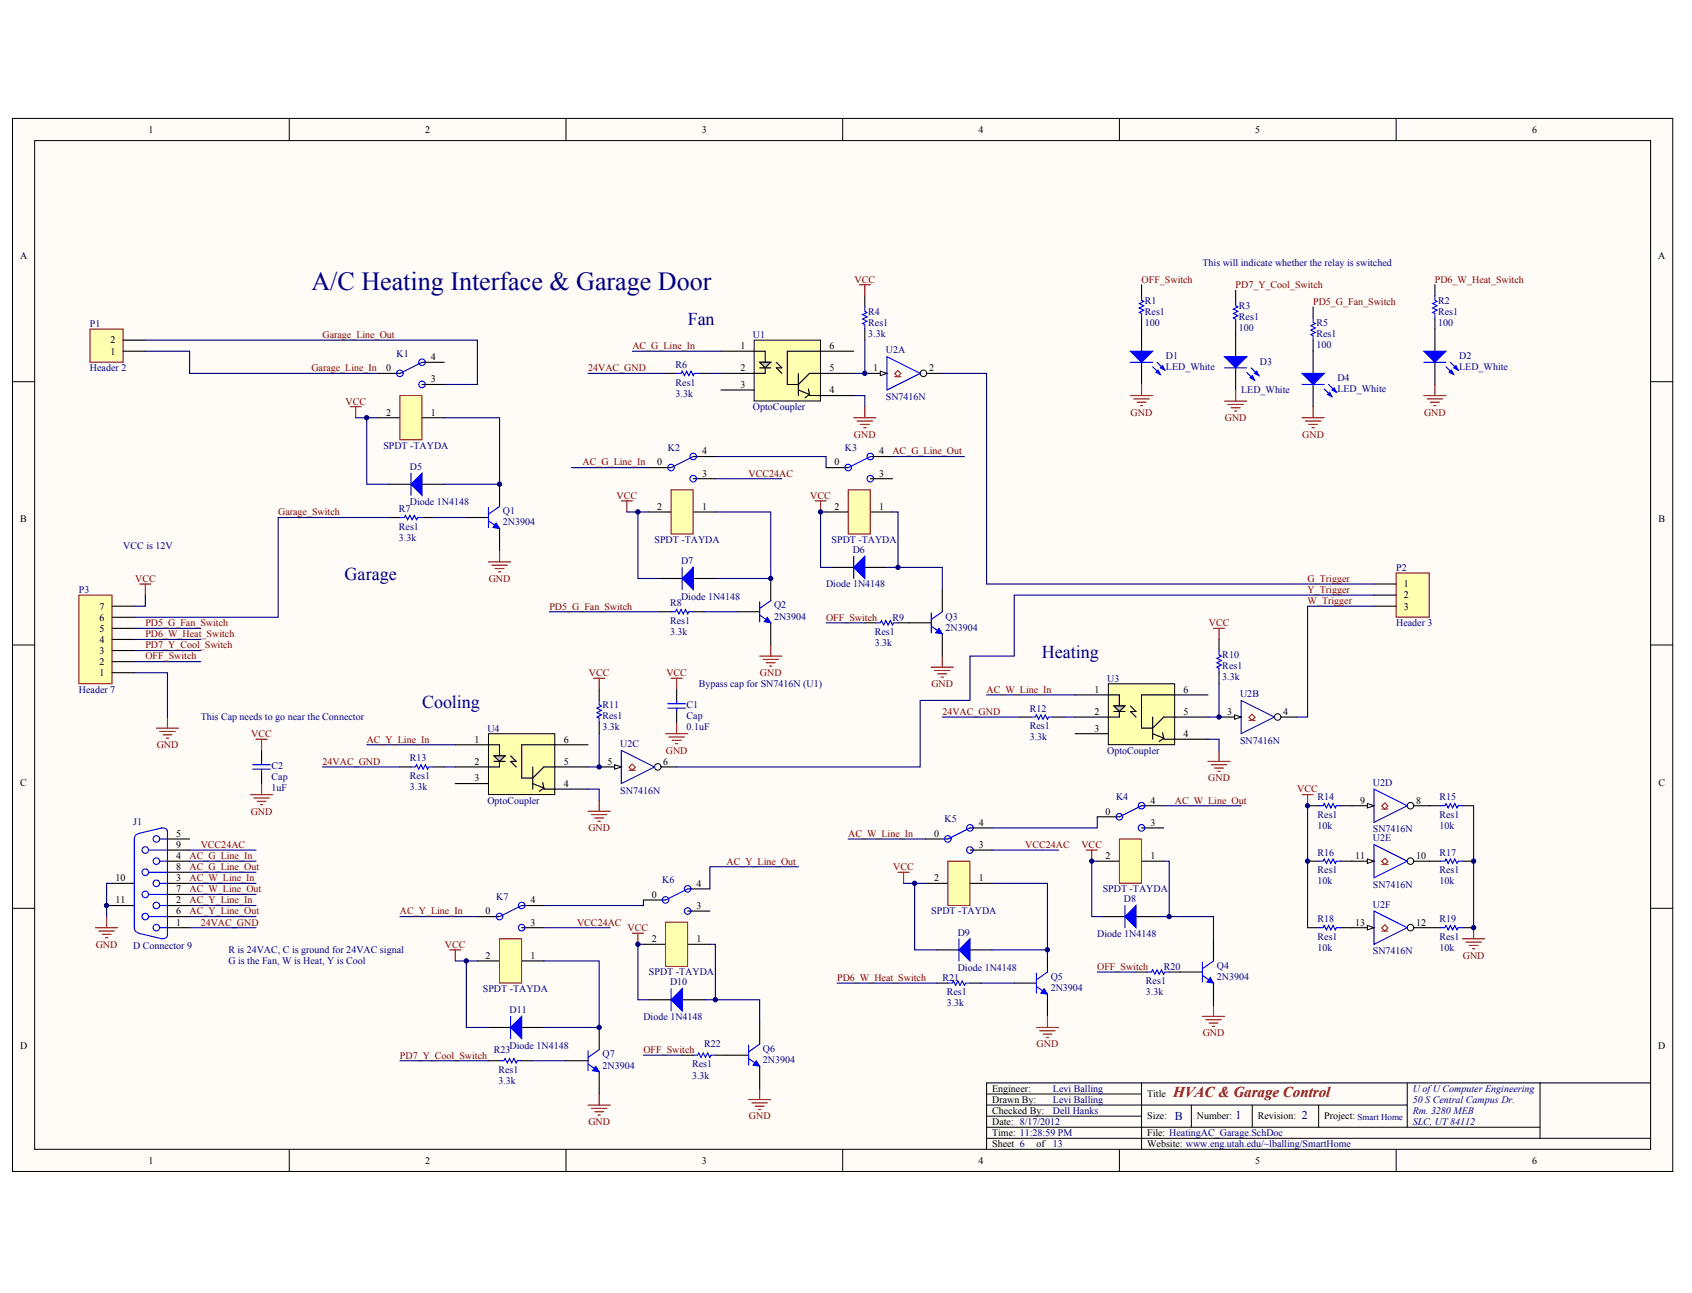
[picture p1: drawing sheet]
<svg xmlns="http://www.w3.org/2000/svg" width="271mm" height="207mm" viewBox="0 0 271 207" stroke-linecap="round" stroke-linejoin="round" font-family="sans-serif">
<g fill="#fffcf8" stroke="#000" stroke-width=".16">
<path d="M2 19h265.9v168.6h-265.9z"/>
<path d="M5.5 22.5h258.8v161.6h-258.8z"/>
</g>
<g fill="none" stroke="#000" stroke-width=".16">
<path d="M46.3 19v3.5M90.6 19v3.5M134.9 19v3.5M179.2 19v3.5M223.6 19v3.5M2 61.1h3.5M264.3 61.1h3.6M2 103.3h3.5M264.3 103.3h3.6M2 145.5h3.5M264.3 145.5h3.6M158 177h67.3"/>
<path d="M158 175.2h24.8M158 178.8h24.8M182.8 173.4h-24.8v10.7M190.8 177v3.5M200.5 177v3.5M211.2 177v3.5M225.3 173.4v7.1M246.6 173.4h-63.8v10.7M264.3 173.4h-17.7v8.9M46.3 184.1v3.5M90.6 184.1v3.5M134.9 184.1v3.5"/>
<path d="M158 182.3h106.3M158 180.5h88.6M179.2 184.1v3.5M223.6 184.1v3.5"/>
</g>
<path d="M223.6 91.8h5.3v7h-5.3z" fill="#ffffb0" stroke="#800000" stroke-width=".16"/>
<g fill="none" stroke="#000" stroke-width=".18">
<path d="M138.5 59.8h3.5M220 93.5h3.6M220 95.3h3.6M220 97.1h3.6M26.8 137.9h3.6M26.8 134.4h3.6M26.8 139.7h3.6M26.8 136.1h3.6M18 145h3.5M18 141.5h3.5M26.8 148.6h3.6M26.8 145h3.6"/>
<path d="M26.8 141.5h3.6M26.8 146.8h3.6M26.8 143.2h3.6"/>
</g>
<path d="M22.4 93.5h1.8M23.3 93.5v1.8M25 116.6h3.6M25.6 117.1h2.5M26.1 117.7h1.4M26.6 118.2h.4M26.8 114.8v1.8" fill="none" stroke="#800000" stroke-width=".18"/>
<path d="M21.5 107.7h5.3v7.1M21.5 100.6h10.6M21.5 102.4h10.6M21.5 104.2h10.6" fill="none" stroke="#000080" stroke-width=".18"/>
<g fill="none" stroke="#00f" stroke-width=".18">
<path d="M22.2 133.5a.88 .88 0 0 0-.7 .9v14.2a.88 .88 0 0 0 .7 .8M23.8 139.7h3M23.8 136.1h3M25.6 137.9h1.2M25.6 134.4h1.2M25.8 132.6h.2a.66 .66 0 0 1 .8 .6M25.9 132.6l-3.7 .9M26.8 133.1v16.7M22.2 149.5l3.7 .9M23.8 146.8h3M23.8 143.2h3M25.6 145h1.2"/>
<path d="M25.6 148.6h1.2M25.6 141.5h1.2M26.8 149.8a.66 .66 0 0 1-.9 .5"/>
<circle cx="23.3" cy="139.7" r=".52"/>
<circle cx="23.3" cy="136.1" r=".52"/>
<circle cx="25" cy="137.9" r=".52"/>
<circle cx="25" cy="134.4" r=".52"/>
<circle cx="23.3" cy="146.8" r=".52"/>
<circle cx="23.3" cy="143.2" r=".52"/>
<circle cx="25" cy="145" r=".52"/>
<circle cx="25" cy="141.5" r=".52"/>
<circle cx="25" cy="148.6" r=".52"/>
</g>
<path d="M141 59.4l1 .4-1 .4z" fill="#fffcf8" stroke="#000" stroke-width=".16"/>
<path d="M147.3 59.8h3.6" fill="none" stroke="#000" stroke-width=".18"/>
<circle cx="147.9" cy="59.8" r=".52" fill="#fffcf8" stroke="#000" stroke-width=".16"/>
<path d="M142 57.1l5.3 2.7-5.3 2.7z" fill="none" stroke="#00f" stroke-width=".18"/>
<path d="M143.8 59.3l.5 .5-.5 .5-.5-.5zM143.3 60.3h1" fill="none" stroke="#f00" stroke-width=".18"/>
<path d="M95.9 122.8h3.6" fill="none" stroke="#000" stroke-width=".18"/>
<path d="M98.4 122.5l1.1 .3-1.1 .4z" fill="#fffcf8" stroke="#000" stroke-width=".16"/>
<path d="M104.8 122.8h3.5" fill="none" stroke="#000" stroke-width=".18"/>
<circle cx="105.3" cy="122.8" r=".52" fill="#fffcf8" stroke="#000" stroke-width=".16"/>
<path d="M99.5 120.2l5.3 2.6-5.3 2.7z" fill="none" stroke="#00f" stroke-width=".18"/>
<path d="M100.7 123.4h1M101.2 122.4l.5 .5-.5 .5-.5-.5z" fill="none" stroke="#f00" stroke-width=".18"/>
<path d="M195.2 114.8h3.5" fill="none" stroke="#000" stroke-width=".18"/>
<path d="M197.7 114.5l1 .3-1 .4z" fill="#fffcf8" stroke="#000" stroke-width=".16"/>
<path d="M204.1 114.8h3.5" fill="none" stroke="#000" stroke-width=".18"/>
<circle cx="204.6" cy="114.8" r=".52" fill="#fffcf8" stroke="#000" stroke-width=".16"/>
<path d="M95.9 112.2v.7l.4 .2-.7 .3 .7 .4-.7 .3 .7 .4-.7 .3 .3 .2v.7M198.7 112.2l5.4 2.6-5.4 2.7zM65.8 122.8h.7l.2-.3 .4 .7 .3-.7 .4 .7 .3-.7 .4 .7 .1-.4h.8M80 169.9h.7l.2-.4 .3 .7 .4-.7 .3 .7 .4-.7 .3 .7 .2-.3h.7M81.8 162.8v3.5M94.2 170.4l1.7 1.3M94.2 168.3v3.2M95.9 168.1l-1.7 1.2" fill="none" stroke="#00f" stroke-width=".18"/>
<path d="M200 115.4h1M200.5 114.4l.5 .5-.5 .5-.5-.5z" fill="none" stroke="#f00" stroke-width=".18"/>
<path d="M95.9 110.4v1.8M95.9 115.7v1.8M64 122.8h1.8M69.4 122.8h1.7M78.2 164.6h3.6M78.2 169.9h1.8M83.5 164.6h3.6M83.5 169.9h1.8M90.6 169.9h3.6M95.9 164.6v3.5M95.9 171.7v3.5" fill="none" stroke="#000" stroke-width=".18"/>
<path d="M94.2 129.9h3.5M94.7 130.5h2.5M95.2 131h1.5M95.8 131.5h.3M95.9 128.2v1.7M94.2 177h3.5M94.7 177.5h2.5M95.2 178h1.5M95.8 178.6h.3M95.9 175.2v1.8" fill="none" stroke="#800000" stroke-width=".18"/>
<path d="M94.2 126.4h1.7v1.8M87.1 153.9h8.8v10.7h-8.8M87.1 148.6h10.6M85.3 169.9h5.3" fill="none" stroke="#000080" stroke-width=".18"/>
<path d="M83.5 162.8v3.5l-1.7-1.7z" fill="#00f" stroke="#00f" stroke-width=".18"/>
<path d="M95.4 170.8l.5 .9-1-.2z" fill="#00f" stroke="#00f" stroke-width=".16"/>
<path d="M78.2 117.5h10.6v9.8h-10.6z" fill="#ffffb0" stroke="#000" stroke-width=".16"/>
<path d="M72.9 119.3h7.1v3.5h-7.1M79.1 121.1h.9v.8M79.1 121.9h1.8M80 121.1h.9M85.3 122.8v3.6M85.3 125.5l1.8 .7M86.9 125.3l.2 .9M87.1 126.2v.2h7.1M87.1 126.2l-.7 .5M94.2 122.8h-7.1l-1.8 1.8" fill="none" stroke="#000" stroke-width=".18"/>
<path d="M79.1 121.1h1.8l-.9 .8z" fill="#c0c0c0" stroke="#000" stroke-width=".18"/>
<g fill="none" stroke="#000" stroke-width=".18">
<path d="M106.6 59.8h1.7M111.9 59.8h1.8M138.5 47.4v1.7M138.5 52.7v1.8M105.7 92.6h3.5M105.7 98h1.8M111 92.6h3.6M111 98h1.8M118.1 98h3.5M123.4 92.6v3.6M123.4 99.8v3.5M94.2 119.3h-10.7v5.3h1.8"/>
<path d="M72.9 125.5h5.3M81.8 121.1l.8 .8h-.8l.8 .9"/>
</g>
<g fill="none" stroke="#000080" stroke-width=".18">
<path d="M114.6 76.7h10.6M136.7 63.4h1.8v1.7M112.8 98h5.3M58.7 119.3h14.2M30.4 139.7h10.6M30.4 137.9h10.6M30.4 136.1h10.6M51.6 122.8h12.4M71.1 122.8h1.8M30.4 146.8h10.6M30.4 148.6h10.6M30.4 145h10.6"/>
<path d="M30.4 143.2h10.6M30.4 141.5h10.6M64 146.8h12.4M72.9 153.9h3.5M74.7 153.9v10.7h3.5"/>
</g>
<g fill="none" stroke="#800000" stroke-width=".18">
<path d="M136.7 66.9h3.6M137.2 67.4h2.5M137.8 68h1.4M138.3 68.5h.4M138.5 65.1v1.8M95.1 108.6h1.7M95.9 108.6v1.8M121.6 105.1h3.6M122.2 105.6h2.5M122.7 106.1h1.4M123.2 106.7h.4M123.4 103.3v1.8"/>
<path d="M72 152.1h1.8M72.9 152.1v1.8"/>
</g>
<path d="M108.3 59.8h.8l.1-.4 .4 .8 .3-.8 .4 .8 .4-.8 .3 .8 .2-.4h.7M138.5 49.1v.8l.3 .1-.7 .4 .7 .3-.7 .4 .7 .4-.7 .3 .4 .2v.7M107.5 98h.7l.1-.4 .4 .7 .4-.7 .3 .7 .4-.7 .3 .7 .2-.3h.7M109.2 90.9v3.5M121.6 98.5l1.8 1.3M121.6 96.4v3.2M123.4 96.2l-1.8 1.2" fill="none" stroke="#00f" stroke-width=".18"/>
<path d="M111 90.9v3.5l-1.8-1.8z" fill="#00f" stroke="#00f" stroke-width=".18"/>
<path d="M122.9 98.9l.5 .9-1-.2z" fill="#00f" stroke="#00f" stroke-width=".16"/>
<path d="M120.8 54.5h10.6v9.7h-10.6z" fill="#ffffb0" stroke="#000" stroke-width=".16"/>
<path d="M115.4 56.3h7.1v3.5h-7.1M121.6 58h.9v.9M121.6 58.9h1.8M122.5 58h.9M127.8 59.8v3.6M136.7 59.8h-7.1l-1.8 1.8M127.8 62.5l1.8 .7M129.4 62.3l.2 .9M129.6 63.2v.2h7.1M129.6 63.2l-.7 .5" fill="none" stroke="#000" stroke-width=".18"/>
<path d="M121.6 58h1.8l-.9 .9z" fill="#c0c0c0" stroke="#000" stroke-width=".18"/>
<g fill="none" stroke="#000" stroke-width=".18">
<path d="M124.3 58l.9 .9h-.9l.9 .9M136.7 56.3h-10.6v5.3h1.7M115.4 62.5h5.4M163.3 114.8h1.8M168.6 114.8h1.8M195.2 102.4v1.8M195.2 107.7v1.8M150 152.1h3.5M150 157.5h1.8M155.3 152.1h3.6M155.3 157.5h1.8M162.4 157.5h3.6"/>
<path d="M167.7 152.1v3.6M167.7 159.2v3.6"/>
</g>
<path d="M94.2 59.8h12.4M101.3 56.3h14.1M113.7 59.8h1.7M91.5 74.9h12.4M142.9 73.1h11.5M100.4 82h3.5M102.1 82v10.6h3.6M193.4 118.4h1.8v1.8M158.9 136.1h10.6M157.1 157.5h5.3" fill="none" stroke="#000080" stroke-width=".18"/>
<g fill="none" stroke="#800000" stroke-width=".18">
<path d="M137.6 45.6h1.8M138.5 45.6v1.8M99.5 80.2h1.8M100.4 80.2v1.8M193.4 121.9h3.6M194 122.5h2.4M194.5 123h1.4M195 123.5h.4M195.2 120.2v1.7M166 164.6h3.5M166.5 165.1h2.5M167 165.6h1.4"/>
<path d="M167.5 166.2h.4M167.7 162.8v1.8"/>
</g>
<path d="M165.1 114.8h.7l.2-.3 .3 .7 .4-.7 .3 .7 .4-.7 .3 .7 .2-.4h.7M195.2 104.2v.7l.4 .2-.8 .3 .8 .4-.8 .3 .8 .4-.8 .4 .4 .1v.7M151.8 157.5h.7l.2-.4 .3 .7 .4-.7 .3 .7 .4-.7 .3 .7 .2-.3h.7M153.5 150.4v3.5M166 158l1.7 1.2M166 155.9v3.2M167.7 155.7l-1.7 1.2" fill="none" stroke="#00f" stroke-width=".18"/>
<path d="M155.3 150.4v3.5l-1.8-1.8z" fill="#00f" stroke="#00f" stroke-width=".18"/>
<path d="M167.2 158.3l.5 .9-1-.1z" fill="#00f" stroke="#00f" stroke-width=".16"/>
<path d="M177.5 109.5h10.6v9.8h-10.6z" fill="#ffffb0" stroke="#000" stroke-width=".16"/>
<path d="M172.2 111.3h7v3.5h-7M178.4 113.1h.8v.9M178.4 114h1.7M179.2 113.1h.9M184.6 114.8v3.6M184.6 117.5l1.7 .7M186.2 117.3l.1 .9M186.3 118.2v.2h7.1M186.3 118.2l-.7 .5M193.4 114.8h-7.1l-1.7 1.8" fill="none" stroke="#000" stroke-width=".18"/>
<path d="M178.4 113.1h1.7l-.9 .9z" fill="#c0c0c0" stroke="#000" stroke-width=".18"/>
<path d="M62.3 77.6h3.5M67.6 77.6h3.5M80 77.6v3.5M62.3 82.9h1.7M67.6 82.9h1.8M74.7 82.9h3.5M80 84.7v3.5M172.2 117.5h5.3M181 113.1l.9 .9h-.9l.9 .8M193.4 111.3h-10.6v5.3h1.8" fill="none" stroke="#000" stroke-width=".18"/>
<g fill="none" stroke="#000080" stroke-width=".18">
<path d="M138.5 54.5v5.3h-1.8M150.9 59.8h7.1v33.7h62M56.9 66.9h3.6M58.7 66.9v10.7h3.6M69.4 82.9h5.3M88 98h17.7M220 97.1h-10.6v17.7h-1.8M150.9 114.8h12.4M158 111.3h14.2M170.4 114.8h1.8M195.2 109.5v5.3h-1.8M135.8 134.4h12.4"/>
<path d="M134 157.5h16M144.7 141.5h3.5M146.5 141.5v10.6h3.5M64 169.9h14.2"/>
</g>
<path d="M56.1 65.1h1.7M56.9 65.1v1.8M78.2 90h3.6M78.7 90.5h2.5M79.3 91.1h1.4M79.8 91.6h.4M80 88.2v1.8M194.3 100.6h1.8M195.2 100.6v1.8M143.8 139.7h1.8M144.7 139.7v1.8" fill="none" stroke="#800000" stroke-width=".18"/>
<path d="M67.6 75.8v3.5l-1.8-1.7z" fill="#00f" stroke="#00f" stroke-width=".18"/>
<path d="M65.8 75.8v3.5M64 82.9h.7l.2-.4 .4 .7 .3-.7 .4 .7 .3-.7 .4 .7 .2-.3h.7M78.2 83.4l1.8 1.3M78.2 81.3v3.2M80 81.1l-1.8 1.3" fill="none" stroke="#00f" stroke-width=".18"/>
<path d="M79.5 83.8l.5 .9-1.1-.2z" fill="#00f" stroke="#00f" stroke-width=".16"/>
<path d="M14.4 52.7h5.3v5.3h-5.3z" fill="#ffffb0" stroke="#800000" stroke-width=".16"/>
<path d="M19.7 56.3h3.6M19.7 54.5h3.6M216.5 129h3.5" fill="none" stroke="#000" stroke-width=".18"/>
<path d="M23.3 54.5h53.1v7.1h-5.3M23.3 56.3h7.1v3.5h30.1M71.1 66.9h8.9v10.7h-8.9M23.3 95.3v1.8h-1.8M62.3 82.9h-17.8v16h-23" fill="none" stroke="#000080" stroke-width=".18"/>
<path d="M218.9 128.7l1.1 .3-1.1 .4z" fill="#fffcf8" stroke="#000" stroke-width=".16"/>
<path d="M225.3 129h3.6" fill="none" stroke="#000" stroke-width=".18"/>
<circle cx="225.9" cy="129" r=".52" fill="#fffcf8" stroke="#000" stroke-width=".16"/>
<path d="M220 126.4l5.3 2.6-5.3 2.7z" fill="none" stroke="#00f" stroke-width=".18"/>
<path d="M221.3 129.6h.9M221.7 128.6l.5 .5-.5 .5-.4-.5z" fill="none" stroke="#f00" stroke-width=".18"/>
<path d="M216.5 137.9h3.5" fill="none" stroke="#000" stroke-width=".18"/>
<path d="M218.9 137.6l1.1 .3-1.1 .4z" fill="#fffcf8" stroke="#000" stroke-width=".16"/>
<path d="M225.3 137.9h3.6" fill="none" stroke="#000" stroke-width=".18"/>
<circle cx="225.9" cy="137.9" r=".52" fill="#fffcf8" stroke="#000" stroke-width=".16"/>
<path d="M220 135.3l5.3 2.6-5.3 2.7z" fill="none" stroke="#00f" stroke-width=".18"/>
<path d="M221.3 138.5h.9M221.7 137.5l.5 .5-.5 .5-.4-.5z" fill="none" stroke="#f00" stroke-width=".18"/>
<path d="M216.5 148.6h3.5" fill="none" stroke="#000" stroke-width=".18"/>
<path d="M218.9 148.2l1.1 .4-1.1 .3z" fill="#fffcf8" stroke="#000" stroke-width=".16"/>
<path d="M225.3 148.6h3.6" fill="none" stroke="#000" stroke-width=".18"/>
<circle cx="225.9" cy="148.6" r=".52" fill="#fffcf8" stroke="#000" stroke-width=".16"/>
<g fill="none" stroke="#00f" stroke-width=".18">
<path d="M106.9 112.7h2.9M106.9 113.4h2.9M108.3 112.2v.5M108.3 113.4v.6M40.5 122.5h2.8M40.5 123.2h2.8M41.9 121.9v.6M41.9 123.2v.5M211.2 129h.7l.1-.3 .4 .7 .3-.7 .4 .7 .4-.7 .3 .7 .2-.4h.7M211.2 137.9h.7l.1-.3 .4 .7 .3-.7 .4 .7 .4-.7 .3 .7 .2-.4h.7M230.6 129h.8l.1-.3 .4 .7 .3-.7 .4 .7 .4-.7 .3 .7 .2-.4h.7M230.6 137.9h.8l.1-.3 .4 .7 .3-.7 .4 .7 .4-.7 .3 .7 .2-.4h.7"/>
<path d="M107.5 158.3v3.6M211.2 148.6h.7l.1-.4 .4 .7 .3-.7 .4 .7 .4-.7 .3 .7 .2-.3h.7M220 145.9l5.3 2.7-5.3 2.6zM230.6 148.6h.8l.1-.4 .4 .7 .3-.7 .4 .7 .4-.7 .3 .7 .2-.3h.7M111 169h.7l.2-.4 .3 .7 .4-.7 .4 .7 .3-.7 .4 .7 .1-.3h.8M119.9 169.5l1.7 1.3M119.9 167.4v3.2M121.6 167.2l-1.7 1.3"/>
</g>
<path d="M221.3 149.1h.9M221.7 148.1l.5 .5-.5 .5-.4-.5z" fill="none" stroke="#f00" stroke-width=".18"/>
<g fill="none" stroke="#000" stroke-width=".18">
<path d="M108.3 110.4v1.8M108.3 114v1.7M41.9 120.2v1.7M41.9 123.7v1.8M209.4 129h1.8M209.4 137.9h1.8M214.7 129h1.8M214.7 137.9h1.8M228.9 129h1.7M228.9 137.9h1.7M234.2 129h1.8M234.2 137.9h1.8"/>
<path d="M209.4 148.6h1.8M214.7 148.6h1.8M228.9 148.6h1.7M234.2 148.6h1.8M103.9 160.1h3.6M109.2 160.1h3.6M109.2 169h1.8M114.6 169h5.3M121.6 163.7v3.5M121.6 170.8v3.5"/>
</g>
<g fill="none" stroke="#800000" stroke-width=".18">
<path d="M41 118.4h1.8M41.9 118.4v1.8M106.6 117.5h3.5M107.1 118h2.5M107.5 108.6h1.7M107.6 118.6h1.5M108.2 119.1h.3M108.3 108.6v1.8M108.3 115.7v1.8M40.1 127.3h3.6M40.6 127.8h2.5M41.2 128.3h1.4"/>
<path d="M41.7 128.9h.4M41.9 125.5v1.8M208.5 127.3h1.8M209.4 127.3v1.7M101.3 149.5h1.7M102.1 149.5v1.7M234.2 150.4h3.5M234.7 150.9h2.5M235.3 151.4h1.4M235.8 151.9h.3M236 148.6v1.8M119.9 176.1h3.5"/>
<path d="M120.4 176.6h2.5M120.9 177.2h1.5M121.5 177.7h.3M121.6 174.3v1.8"/>
</g>
<path d="M95.9 117.5v5.3h-1.7M127.8 138.8h-14.1v3.6M209.4 129v19.6M236 129v19.6M103 144.1v.9h-15.9" fill="none" stroke="#000080" stroke-width=".18"/>
<path d="M109.2 158.3v3.6l-1.7-1.8z" fill="#00f" stroke="#00f" stroke-width=".18"/>
<path d="M121.1 169.9l.5 .9-1-.2z" fill="#00f" stroke="#00f" stroke-width=".16"/>
<path d="M12.6 95.3h5.3v14.2h-5.3z" fill="#ffffb0" stroke="#800000" stroke-width=".16"/>
<g fill="none" stroke="#000" stroke-width=".18">
<path d="M18 98.9h3.5M18 97.1h3.5M133.2 90.9h3.5M138.5 90.9h3.5M138.5 99.8h1.8M143.8 99.8h5.3M150.9 94.4v3.6M18 107.7h3.5M18 106h3.5M18 104.2h3.5M18 102.4h3.5M18 100.6h3.5"/>
<path d="M150.9 101.5v3.6M175.7 130.8h3.5M175.7 137.9h3.5M182.8 129h3.5M182.8 132.6h3.5M182.8 137.9h3.5"/>
</g>
<path d="M132.3 99.8h6.2M143.8 90.9h7.1v3.5M21.5 106h10.6M103 169h6.2M114.6 160.1h7v3.6" fill="none" stroke="#000080" stroke-width=".18"/>
<path d="M138.5 89.1v3.5l-1.8-1.7z" fill="#00f" stroke="#00f" stroke-width=".18"/>
<path d="M136.7 89.1v3.5M140.3 99.8h.7l.1-.4 .4 .7 .3-.7 .4 .7 .4-.7 .3 .7 .2-.3h.7M149.1 98.2v3.1M150.9 98l-1.8 1.2M149.1 100.3l1.8 1.2" fill="none" stroke="#00f" stroke-width=".18"/>
<path d="M130.5 80.2h1.8M131.4 80.2v1.8M149.1 106.9h3.6M149.6 107.4h2.5M150.2 107.9h1.4M150.7 108.4h.4M150.9 105.1v1.8" fill="none" stroke="#800000" stroke-width=".18"/>
<path d="M150.4 100.6l.5 .9-1.1-.2z" fill="#00f" stroke="#00f" stroke-width=".16"/>
<path d="M179.2 134.4h3.6v7.1h-3.6z" fill="#ffffb0" stroke="#800000" stroke-width=".16"/>
<g fill="none" stroke="#00f" stroke-width=".18">
<path d="M182.8 129l-3.6 1.8M180.1 145v3.6M183.7 155.7h.7l.2-.4 .3 .7 .4-.7 .3 .7 .4-.7 .3 .7 .2-.3h.7M192.5 156.2l1.8 1.3M192.5 154.1v3.2M194.3 153.9l-1.8 1.2"/>
<circle cx="179.2" cy="130.8" r=".52"/>
<circle cx="182.8" cy="132.6" r=".52"/>
<circle cx="182.8" cy="129" r=".52"/>
</g>
<path d="M148.2 134.4h3.6M155.3 132.6h3.6M155.3 136.1h3.6M148.2 141.5h3.6M155.3 141.5h3.6M176.6 146.8h3.5M181.9 146.8h3.6M181.9 155.7h1.8M187.2 155.7h5.3M194.3 150.4v3.5M194.3 157.5v3.5" fill="none" stroke="#000" stroke-width=".18"/>
<path d="M181.9 145v3.6l-1.8-1.8z" fill="#00f" stroke="#00f" stroke-width=".18"/>
<path d="M173.9 136.1h1.8M174.8 136.1v1.8M192.5 162.8h3.6M193.1 163.3h2.5M193.6 163.8h1.4M194.1 164.4h.4M194.3 161v1.8" fill="none" stroke="#800000" stroke-width=".18"/>
<path d="M193.8 156.6l.5 .9-1.1-.2z" fill="#00f" stroke="#00f" stroke-width=".16"/>
<path d="M114.6 73.1h17.7v1.8M114.6 82h8.8v10.6h-8.8M220 95.3h-57.6v9.8h-7.1v7.1h-8v10.6h-39M175.7 130.8v1.8h-16.8M186.3 129h12.4M158.9 141.5h8.8v10.6h-8.8M175.7 155.7h6.2M187.2 146.8h7.1v3.6" fill="none" stroke="#000080" stroke-width=".18"/>
<path d="M151.8 137.9h3.5v7.1h-3.5z" fill="#ffffb0" stroke="#800000" stroke-width=".16"/>
<g fill="none" stroke="#00f" stroke-width=".18">
<path d="M155.3 132.6l-3.5 1.8"/>
<circle cx="151.8" cy="134.4" r=".52"/>
<circle cx="155.3" cy="136.1" r=".52"/>
<circle cx="155.3" cy="132.6" r=".52"/>
</g>
<path d="M103 151.2h-.9v8.9h1.8M113.7 151.2h.9v8.9h-1.8" fill="none" stroke="#000080" stroke-width=".18"/>
<path d="M103 144.1h3.6M103 151.2h3.6M110.1 142.4h3.6M110.1 145.9h3.6M110.1 151.2h3.6" fill="none" stroke="#000" stroke-width=".18"/>
<path d="M106.6 147.7h3.5v7.1h-3.5z" fill="#ffffb0" stroke="#800000" stroke-width=".16"/>
<g fill="none" stroke="#00f" stroke-width=".18">
<path d="M110.1 142.4l-3.5 1.7"/>
<circle cx="106.6" cy="144.1" r=".52"/>
<circle cx="110.1" cy="142.4" r=".52"/>
<circle cx="110.1" cy="145.9" r=".52"/>
</g>
<path d="M76.4 146.8h3.6M76.4 153.9h3.6M83.5 145h3.6M83.5 148.6h3.6M83.5 153.9h3.6" fill="none" stroke="#000" stroke-width=".18"/>
<path d="M80 150.4h3.5v7h-3.5z" fill="#ffffb0" stroke="#800000" stroke-width=".16"/>
<g fill="none" stroke="#00f" stroke-width=".18">
<path d="M83.5 145l-3.5 1.8"/>
<circle cx="80" cy="146.8" r=".52"/>
<circle cx="83.5" cy="145" r=".52"/>
<circle cx="83.5" cy="148.6" r=".52"/>
</g>
<path d="M60.5 59.8h3.5M67.6 58h3.5M60.5 66.9h3.5M67.6 61.6h3.5M67.6 66.9h3.5" fill="none" stroke="#000" stroke-width=".18"/>
<path d="M64 63.4h3.6v7h-3.6z" fill="#ffffb0" stroke="#800000" stroke-width=".16"/>
<g fill="none" stroke="#00f" stroke-width=".18">
<path d="M67.6 58l-3.6 1.8"/>
<circle cx="64" cy="59.8" r=".52"/>
<circle cx="67.6" cy="58" r=".52"/>
<circle cx="67.6" cy="61.6" r=".52"/>
</g>
<path d="M103.9 74.9h3.6M111 73.1h3.6M111 76.7h3.6M103.9 82h3.6M111 82h3.6" fill="none" stroke="#000" stroke-width=".18"/>
<path d="M107.5 78.4h3.5v7.1h-3.5z" fill="#ffffb0" stroke="#800000" stroke-width=".16"/>
<g fill="none" stroke="#00f" stroke-width=".18">
<path d="M111 73.1l-3.5 1.8"/>
<circle cx="107.5" cy="74.9" r=".52"/>
<circle cx="111" cy="76.7" r=".52"/>
<circle cx="111" cy="73.1" r=".52"/>
</g>
<path d="M132.3 82h-.9v8.9h1.8M142.9 82h.9v8.9h-1.8" fill="none" stroke="#000080" stroke-width=".18"/>
<path d="M132.3 74.9h3.5M139.4 73.1h3.5M139.4 76.7h3.5M132.3 82h3.5M139.4 82h3.5" fill="none" stroke="#000" stroke-width=".18"/>
<path d="M135.8 78.4h3.5v7.1h-3.5z" fill="#ffffb0" stroke="#800000" stroke-width=".16"/>
<g fill="none" stroke="#00f" stroke-width=".18">
<path d="M181 58h3.6M182.8 47.4v.7l.3 .2-.7 .3 .7 .4-.7 .3 .7 .4-.7 .3 .4 .2v.7M184.6 58.7l1.2 1.3M185.3 58l1.2 1.3M196.1 58.9h3.5M197.9 48.3v.7l.3 .1-.7 .4 .7 .4-.7 .3 .7 .4-.7 .3 .4 .2v.7M199.6 59.6l1.3 1.3M200.3 58.9l1.3 1.3M210.3 50.9v.7l.3 .2-.7 .4 .7 .3-.7 .4 .7 .3-.7 .4 .4 .2v.7M228 58h3.5M229.8 47.4v.7l.3 .2-.7 .3 .7 .4-.7 .3 .7 .4-.7 .3 .4 .2v.7M231.5 58.7l1.3 1.3"/>
<path d="M232.2 58l1.3 1.3M139.4 73.1l-3.6 1.8M208.5 61.6h3.5M212 62.3l1.3 1.2M212.7 61.6l1.3 1.2"/>
<circle cx="135.8" cy="74.9" r=".52"/>
<circle cx="139.4" cy="73.1" r=".52"/>
<circle cx="139.4" cy="76.7" r=".52"/>
</g>
<g fill="none" stroke="#800000" stroke-width=".18">
<path d="M181 63.4h3.6M181.6 63.9h2.4M182.1 64.4h1.4M182.6 65h.4M182.8 61.6v1.8M196.1 64.2h3.5M196.6 64.8h2.5M197.1 65.3h1.5M197.7 65.8h.3M197.9 62.5v1.7M208.5 66.9h3.5M209 67.4h2.5"/>
<path d="M209.6 68h1.4M210.1 68.5h.3M210.3 65.1v1.8M228 63.4h3.5M228.5 63.9h2.5M229.1 64.4h1.4M229.6 65h.3M229.8 61.6v1.8M15.3 148.6h3.5M15.8 149.1h2.5M16.4 149.6h1.4M16.9 150.2h.3"/>
<path d="M17.1 146.8v1.8"/>
</g>
<path d="M175.7 137.9h-.9v8.9h1.8M186.3 137.9h.9v8.9h-1.7M17.1 145h.9M18 141.5h-.9v5.3" fill="none" stroke="#000080" stroke-width=".18"/>
<path d="M182.8 45.6v1.8M182.8 50.9v5.4M182.8 58v3.6M197.9 46.5v1.8M197.9 51.8v5.3M197.9 58.9v3.6M210.3 49.1v1.8M210.3 54.5v5.3M229.8 45.6v1.8M229.8 50.9v5.4M229.8 58v3.6M210.3 61.6v3.5" fill="none" stroke="#000" stroke-width=".18"/>
<g fill="#00f" stroke="#00f" stroke-width=".18">
<path d="M208.5 59.8h3.5l-1.7 1.8z"/>
<path d="M212.9 62.8l.4 .7-.7-.3z"/>
<path d="M213.6 62.1l.4 .7-.7-.3z"/>
<path d="M228 56.3h3.5l-1.7 1.7z"/>
<path d="M232.4 59.3l.4 .7-.7-.4z"/>
<path d="M233.1 58.6l.4 .7-.7-.4z"/>
<path d="M196.1 57.1h3.5l-1.7 1.8z"/>
<path d="M200.5 60.2l.4 .7-.7-.4z"/>
<path d="M201.2 59.4l.4 .8-.7-.4z"/>
<path d="M181 56.3h3.6l-1.8 1.7z"/>
<path d="M185.5 59.3l.3 .7-.7-.4z"/>
<path d="M186.2 58.6l.3 .7-.7-.4z"/>
</g>
<g fill="#000080" stroke="#000080" stroke-width=".16">
<circle cx="17.1" cy="145" r=".35"/>
<circle cx="58.7" cy="66.9" r=".35"/>
<circle cx="74.7" cy="153.9" r=".35"/>
<circle cx="80" cy="77.5" r=".35"/>
<circle cx="95.9" cy="164.5" r=".35"/>
<circle cx="95.9" cy="122.8" r=".35"/>
<circle cx="102.1" cy="151.2" r=".35"/>
<circle cx="102.1" cy="82" r=".35"/>
<circle cx="114.5" cy="160.1" r=".35"/>
<circle cx="123.4" cy="92.6" r=".35"/>
<circle cx="131.4" cy="82" r=".35"/>
<circle cx="138.5" cy="59.8" r=".35"/>
<circle cx="143.8" cy="90.9" r=".35"/>
<circle cx="146.4" cy="141.5" r=".35"/>
<circle cx="167.7" cy="152.1" r=".35"/>
<circle cx="174.8" cy="137.9" r=".35"/>
<circle cx="187.2" cy="146.8" r=".35"/>
<circle cx="195.2" cy="114.8" r=".35"/>
<circle cx="209.4" cy="137.9" r=".35"/>
<circle cx="209.4" cy="129" r=".35"/>
<circle cx="236" cy="148.6" r=".35"/>
<circle cx="236" cy="137.9" r=".35"/>
</g>
<text font-size="4.2" fill="#000080" x="49.9" y="46.5">A/C Heating Interface &amp; Garage Door</text>
<g font-size="2.9" fill="#000080">
<text x="110.1" y="52.1">Fan</text>
<text x="55.2" y="92.9">Garage</text>
<text x="166.8" y="105.3">Heating</text>
<text x="67.6" y="113.3">Cooling</text>
</g>
<text font-size="2.4" fill="#800000" x="187.8" y="175.7">HVAC &amp; Garage Control</text>
<g font-size="1.9" fill="#000080">
<text x="188.1" y="179.4">B</text>
<text x="197.9" y="179.2">1</text>
<text x="208.5" y="179.2">2</text>
</g>
<g font-size="1.6">
<text x="23.8" y="21.3">1</text>
<text x="68.1" y="21.3">2</text>
<text x="112.4" y="21.3">3</text>
<text x="156.7" y="21.3">4</text>
<text x="201" y="21.3">5</text>
<text x="245.3" y="21.3">6</text>
<text x="3.2" y="41.5">A</text>
<text x="265.5" y="41.5">A</text>
<text x="17.7" y="56.8">1</text>
<text x="17.7" y="55">2</text>
<text x="61.8" y="59.5">0</text>
<text x="69" y="57.7">4</text>
<text x="118.5" y="55.9">1</text>
<text x="118.5" y="59.5">2</text>
<text x="132.8" y="59.5">5</text>
<text x="132.8" y="55.9">6</text>
<text x="139.8" y="59.5">1</text>
<text x="148.8" y="59.5">2</text>
<text x="69" y="61.2">3</text>
<text x="118.5" y="62.1">3</text>
<text x="132.8" y="63">4</text>
<text x="61.8" y="66.6">2</text>
<text x="69" y="66.6">1</text>
<text x="105.2" y="74.5">0</text>
<text x="112.4" y="72.8">4</text>
<text x="112.4" y="76.3">3</text>
<text x="133.6" y="74.5">0</text>
<text x="140.8" y="72.8">4</text>
<text x="140.8" y="76.3">3</text>
<text x="3.2" y="83.6">B</text>
<text x="105.2" y="81.6">2</text>
<text x="112.4" y="81.6">1</text>
<text x="133.6" y="81.6">2</text>
<text x="140.8" y="81.6">1</text>
<text x="265.6" y="83.6">B</text>
<text x="224.8" y="94.1">1</text>
<text x="224.8" y="95.9">2</text>
<text x="15.9" y="101.2">5</text>
<text x="15.9" y="99.4">6</text>
<text x="15.9" y="97.6">7</text>
<text x="224.8" y="97.6">3</text>
<text x="15.9" y="106.5">2</text>
<text x="15.9" y="104.7">3</text>
<text x="15.9" y="103">4</text>
<text x="15.9" y="108.3">1</text>
<text x="175.2" y="110.9">1</text>
<text x="189.5" y="110.9">6</text>
<text x="76" y="118.9">1</text>
<text x="90.3" y="118.9">6</text>
<text x="175.2" y="114.5">2</text>
<text x="175.2" y="117.2">3</text>
<text x="189.5" y="114.5">5</text>
<text x="189.5" y="118">4</text>
<text x="196.5" y="114.5">3</text>
<text x="205.5" y="114.5">4</text>
<text x="3.2" y="125.8">C</text>
<text x="76" y="122.5">2</text>
<text x="76" y="125.1">3</text>
<text x="90.3" y="122.5">5</text>
<text x="97.3" y="122.5">5</text>
<text x="106.2" y="122.5">6</text>
<text x="265.6" y="125.8">C</text>
<text x="90.3" y="126">4</text>
<text x="177" y="130.5">0</text>
<text x="184.2" y="128.7">4</text>
<text x="217.8" y="128.7">9</text>
<text x="226.7" y="128.7">8</text>
<text x="28.2" y="137.6">4</text>
<text x="28.2" y="134">5</text>
<text x="28.2" y="135.8">9</text>
<text x="149.6" y="134">0</text>
<text x="156.7" y="132.2">4</text>
<text x="156.7" y="135.8">3</text>
<text x="177" y="137.6">2</text>
<text x="184.2" y="132.2">3</text>
<text x="184.2" y="137.6">1</text>
<text x="217" y="137.6">11</text>
<text x="226.7" y="137.6">10</text>
<text x="18.5" y="141.1">10</text>
<text x="28.2" y="141.1">3</text>
<text x="28.2" y="142.9">7</text>
<text x="28.2" y="139.4">8</text>
<text x="104.4" y="143.8">0</text>
<text x="111.5" y="142">4</text>
<text x="149.6" y="141.1">2</text>
<text x="156.7" y="141.1">1</text>
<text x="18.5" y="144.7">11</text>
<text x="28.2" y="148.2">1</text>
<text x="28.2" y="144.7">2</text>
<text x="28.2" y="146.5">6</text>
<text x="77.8" y="146.5">0</text>
<text x="85" y="144.7">4</text>
<text x="85" y="148.2">3</text>
<text x="111.5" y="145.6">3</text>
<text x="217" y="148.2">13</text>
<text x="226.7" y="148.2">12</text>
<text x="77.8" y="153.6">2</text>
<text x="85" y="153.6">1</text>
<text x="104.4" y="150.9">2</text>
<text x="111.5" y="150.9">1</text>
<text x="3.2" y="168">D</text>
<text x="265.5" y="168">D</text>
<text x="158.9" y="174.9">Engineer:</text>
<text x="158.9" y="176.6">Drawn By:</text>
<text x="158.9" y="178.4">Checked By:</text>
<text x="183.7" y="175.7">Title</text>
<text x="183.7" y="179.3">Size:</text>
<text x="191.7" y="179.3">Number:</text>
<text x="201.4" y="179.3">Revision:</text>
<text x="212" y="179.3">Project: Smart Home</text>
<text x="158.9" y="180.2">Date: 8/17/2012</text>
<text x="158.9" y="183.7">Sheet 6</text>
<text x="158.9" y="182">Time: 11:28:59 PM</text>
<text x="166" y="183.7">of</text>
<text x="183.7" y="182">File: HeatingAC_Garage.SchDoc</text>
<text x="183.7" y="183.7">Website: www.eng.utah.edu/~lballing/SmartHome</text>
<text x="23.8" y="186.4">1</text>
<text x="68.1" y="186.4">2</text>
<text x="112.4" y="186.4">3</text>
<text x="156.7" y="186.4">4</text>
<text x="201" y="186.4">5</text>
<text x="245.3" y="186.4">6</text>
</g>
<g font-size="1.6" fill="#800000">
<text x="136.8" y="45.2">VCC</text>
<text x="182.8" y="45.2">OFF_Switch</text>
<text x="197.9" y="46.1">PD7_Y_Cool_Switch</text>
<text x="229.8" y="45.2">PD6_W_Heat_Switch</text>
<text x="210.3" y="48.8">PD5_G_Fan_Switch</text>
<text x="49.9" y="59.5">Garage_Line_In</text>
<text x="51.6" y="54.1">Garage_Line_Out</text>
<text x="94.2" y="59.5">24VAC_GND</text>
<text x="101.3" y="55.9">AC_G_Line_In</text>
<text x="55.3" y="64.8">VCC</text>
<text x="136.7" y="70.1">GND</text>
<text x="181" y="66.6">GND</text>
<text x="196.1" y="67.4">GND</text>
<text x="208.5" y="70.1">GND</text>
<text x="228" y="66.6">GND</text>
<text x="93.3" y="74.5">AC_G_Line_In</text>
<text x="119.9" y="76.3">VCC24AC</text>
<text x="142.9" y="72.8">AC_G_Line_Out</text>
<text x="44.5" y="82.5">Garage_Switch</text>
<text x="98.7" y="79.9">VCC</text>
<text x="129.7" y="79.9">VCC</text>
<text x="21.6" y="93.2">VCC</text>
<text x="78.3" y="93.2">GND</text>
<text x="209.4" y="93.2">G_Trigger</text>
<text x="209.4" y="95">Y_Trigger</text>
<text x="23.3" y="100.3">PD5_G_Fan_Switch</text>
<text x="88" y="97.6">PD5_G_Fan_Switch</text>
<text x="132.3" y="99.4">OFF_Switch</text>
<text x="193.6" y="100.3">VCC</text>
<text x="209.4" y="96.7">W_Trigger</text>
<text x="23.3" y="102.1">PD6_W_Heat_Switch</text>
<text x="23.3" y="103.8">PD7_Y_Cool_Switch</text>
<text x="23.3" y="105.6">OFF_Switch</text>
<text x="94.3" y="108.3">VCC</text>
<text x="106.7" y="108.3">VCC</text>
<text x="121.7" y="108.3">GND</text>
<text x="149.1" y="110.1">GND</text>
<text x="158" y="110.9">AC_W_Line_In</text>
<text x="25.1" y="119.8">GND</text>
<text x="40.2" y="118">VCC</text>
<text x="58.7" y="118.9">AC_Y_Line_In</text>
<text x="150.9" y="114.5">24VAC_GND</text>
<text x="51.6" y="122.5">24VAC_GND</text>
<text x="106.6" y="120.7">GND</text>
<text x="193.5" y="125.1">GND</text>
<text x="40.1" y="130.5">GND</text>
<text x="188.1" y="128.7">AC_W_Line_Out</text>
<text x="207.7" y="126.9">VCC</text>
<text x="30.4" y="137.6">AC_G_Line_In</text>
<text x="32.1" y="135.8">VCC24AC</text>
<text x="94.2" y="133.1">GND</text>
<text x="135.8" y="134">AC_W_Line_In</text>
<text x="164.2" y="135.8">VCC24AC</text>
<text x="173.2" y="135.8">VCC</text>
<text x="30.4" y="139.4">AC_G_Line_Out</text>
<text x="30.4" y="141.1">AC_W_Line_In</text>
<text x="30.4" y="142.9">AC_W_Line_Out</text>
<text x="116.3" y="138.5">AC_Y_Line_Out</text>
<text x="143" y="139.4">VCC</text>
<text x="30.4" y="144.7">AC_Y_Line_In</text>
<text x="30.4" y="146.5">AC_Y_Line_Out</text>
<text x="32.1" y="148.2">24VAC_GND</text>
<text x="64" y="146.5">AC_Y_Line_In</text>
<text x="92.4" y="148.2">VCC24AC</text>
<text x="100.5" y="149.1">VCC</text>
<text x="15.3" y="151.8">GND</text>
<text x="71.3" y="151.8">VCC</text>
<text x="175.7" y="155.3">OFF_Switch</text>
<text x="234.2" y="153.6">GND</text>
<text x="134" y="157.1">PD6_W_Heat_Switch</text>
<text x="166" y="167.8">GND</text>
<text x="192.6" y="166">GND</text>
<text x="64" y="169.5">PD7_Y_Cool_Switch</text>
<text x="103" y="168.6">OFF_Switch</text>
<text x="119.9" y="179.3">GND</text>
<text x="94.2" y="180.2">GND</text>
</g>
<g font-size="1.6" fill="#000080">
<text x="192.5" y="42.6">This will indicate whether the relay is switched</text>
<text x="14.4" y="52.4">P1</text>
<text x="139" y="54">3.3k</text>
<text x="139" y="50.4">R4</text>
<text x="139" y="52.2">Res1</text>
<text x="183.3" y="52.2">100</text>
<text x="183.3" y="48.6">R1</text>
<text x="183.3" y="50.4">Res1</text>
<text x="198.4" y="53.1">100</text>
<text x="198.4" y="49.5">R3</text>
<text x="198.4" y="51.3">Res1</text>
<text x="210.8" y="52.2">R5</text>
<text x="210.8" y="54">Res1</text>
<text x="230.3" y="52.2">100</text>
<text x="230.3" y="48.6">R2</text>
<text x="230.3" y="50.4">Res1</text>
<text x="14.4" y="59.5">Header 2</text>
<text x="63.5" y="57.2">K1</text>
<text x="108.2" y="58.9">R6</text>
<text x="120.6" y="54.1">U1</text>
<text x="141.8" y="56.6">U2A</text>
<text x="186.7" y="57.5">D1</text>
<text x="186.7" y="59.3">LED_White</text>
<text x="201.8" y="58.4">D3</text>
<text x="210.8" y="55.7">100</text>
<text x="233.7" y="57.5">D2</text>
<text x="233.7" y="59.3">LED_White</text>
<text x="108.2" y="63.5">3.3k</text>
<text x="108.2" y="61.8">Res1</text>
<text x="120.6" y="65.7">OptoCoupler</text>
<text x="141.8" y="64.1">SN7416N</text>
<text x="198.7" y="63">LED_White</text>
<text x="214.2" y="61.1">D4</text>
<text x="214.2" y="62.8">LED_White</text>
<text x="61.4" y="71.9">SPDT -TAYDA</text>
<text x="65.6" y="75.3">D5</text>
<text x="106.9" y="72.2">K2</text>
<text x="135.3" y="72.2">K3</text>
<text x="63.9" y="82">R7</text>
<text x="65.6" y="80.9">Diode 1N4148</text>
<text x="80.5" y="82.4">Q1</text>
<text x="19.7" y="87.9">VCC is 12V</text>
<text x="63.9" y="86.6">3.3k</text>
<text x="63.9" y="84.9">Res1</text>
<text x="80.5" y="84.1">2N3904</text>
<text x="104.8" y="87">SPDT -TAYDA</text>
<text x="133.2" y="87">SPDT -TAYDA</text>
<text x="136.5" y="88.6">D6</text>
<text x="12.6" y="95">P3</text>
<text x="109.1" y="90.4">D7</text>
<text x="132.3" y="94.1">Diode 1N4148</text>
<text x="223.6" y="91.4">P2</text>
<text x="107.3" y="101.7">3.3k</text>
<text x="107.3" y="97.1">R8</text>
<text x="107.3" y="99.9">Res1</text>
<text x="109.1" y="96">Diode 1N4148</text>
<text x="123.9" y="97.5">Q2</text>
<text x="123.9" y="99.2">2N3904</text>
<text x="140.1" y="101.7">Res1</text>
<text x="142.9" y="99.4">R9</text>
<text x="151.4" y="99.2">Q3</text>
<text x="151.4" y="101">2N3904</text>
<text x="223.6" y="100.3">Header 3</text>
<text x="140.1" y="103.5">3.3k</text>
<text x="195.7" y="105.4">R10</text>
<text x="195.7" y="107.2">Res1</text>
<text x="12.6" y="110.9">Header 7</text>
<text x="96.5" y="113.4">R11</text>
<text x="109.9" y="113.4">C1</text>
<text x="111.9" y="110.1">Bypass cap for SN7416N (U1)</text>
<text x="164.9" y="114">R12</text>
<text x="177.3" y="109.2">U3</text>
<text x="195.7" y="109">3.3k</text>
<text x="198.6" y="111.7">U2B</text>
<text x="32.1" y="115.4">This Cap needs to go near the Connector</text>
<text x="78" y="117.2">U4</text>
<text x="96.5" y="117">3.3k</text>
<text x="96.5" y="115.2">Res1</text>
<text x="99.3" y="119.6">U2C</text>
<text x="109.9" y="117">0.1uF</text>
<text x="109.9" y="115.2">Cap</text>
<text x="164.9" y="118.6">3.3k</text>
<text x="164.9" y="116.8">Res1</text>
<text x="198.6" y="119.1">SN7416N</text>
<text x="43.5" y="123.2">C2</text>
<text x="43.5" y="125">Cap</text>
<text x="65.6" y="121.9">R13</text>
<text x="65.6" y="124.8">Res1</text>
<text x="177.3" y="120.7">OptoCoupler</text>
<text x="219.8" y="125.9">U2D</text>
<text x="43.5" y="126.7">1uF</text>
<text x="65.6" y="126.6">3.3k</text>
<text x="78" y="128.7">OptoCoupler</text>
<text x="99.3" y="127.1">SN7416N</text>
<text x="151.2" y="131.7">K5</text>
<text x="178.7" y="128.2">K4</text>
<text x="211" y="128.2">R14</text>
<text x="211" y="131">Res1</text>
<text x="230.5" y="128.2">R15</text>
<text x="230.5" y="131">Res1</text>
<text x="21.3" y="132.1">J1</text>
<text x="211" y="132.8">10k</text>
<text x="211" y="137">R16</text>
<text x="219.8" y="133.3">SN7416N</text>
<text x="219.8" y="134.7">U2E</text>
<text x="230.5" y="132.8">10k</text>
<text x="230.5" y="137">R17</text>
<text x="106" y="141.5">K6</text>
<text x="176.6" y="142.9">SPDT -TAYDA</text>
<text x="211" y="141.6">10k</text>
<text x="211" y="139.9">Res1</text>
<text x="219.8" y="142.2">SN7416N</text>
<text x="230.5" y="141.6">10k</text>
<text x="230.5" y="139.9">Res1</text>
<text x="79.5" y="144.1">K7</text>
<text x="149.1" y="146.5">SPDT -TAYDA</text>
<text x="153.4" y="149.8">D9</text>
<text x="175.7" y="150">Diode 1N4148</text>
<text x="180" y="144.5">D8</text>
<text x="211" y="147.7">R18</text>
<text x="219.8" y="145.4">U2F</text>
<text x="230.5" y="147.7">R19</text>
<text x="21.3" y="152">D Connector 9</text>
<text x="36.6" y="152.7">R is 24VAC, C is ground for 24VAC signal</text>
<text x="36.6" y="154.4">G is the Fan, W is Heat, Y is Cool</text>
<text x="153.4" y="155.5">Diode 1N4148</text>
<text x="186.3" y="155.3">R20</text>
<text x="194.8" y="155.2">Q4</text>
<text x="211" y="152.3">10k</text>
<text x="211" y="150.5">Res1</text>
<text x="219.8" y="152.8">SN7416N</text>
<text x="230.5" y="152.3">10k</text>
<text x="230.5" y="150.5">Res1</text>
<text x="77.3" y="158.9">SPDT -TAYDA</text>
<text x="103.9" y="156.2">SPDT -TAYDA</text>
<text x="107.3" y="157.8">D10</text>
<text x="150.9" y="157.1">R21</text>
<text x="151.6" y="161.2">3.3k</text>
<text x="151.6" y="159.4">Res1</text>
<text x="168.2" y="156.9">Q5</text>
<text x="168.2" y="158.7">2N3904</text>
<text x="183.5" y="159.4">3.3k</text>
<text x="183.5" y="157.6">Res1</text>
<text x="194.8" y="156.9">2N3904</text>
<text x="81.6" y="162.3">D11</text>
<text x="81.6" y="167.9">Diode 1N4148</text>
<text x="103" y="163.3">Diode 1N4148</text>
<text x="112.8" y="167.8">R22</text>
<text x="79.1" y="168.6">R23</text>
<text x="79.8" y="173.6">3.3k</text>
<text x="79.8" y="171.9">Res1</text>
<text x="96.5" y="169.4">Q7</text>
<text x="96.5" y="171.1">2N3904</text>
<text x="110.8" y="172.7">3.3k</text>
<text x="110.8" y="171">Res1</text>
<text x="122.2" y="168.5">Q6</text>
<text x="122.2" y="170.2">2N3904</text>
<text x="168.6" y="176.6">Levi Balling</text>
<text x="168.6" y="174.9">Levi Balling</text>
<text x="168.6" y="178.4">Dell Hanks</text>
<text x="226.2" y="174.9">U of U Computer Engineering</text>
<text x="226.2" y="176.6">50 S Central Campus Dr.</text>
<text x="226.2" y="178.4">Rm. 3280 MEB</text>
<text x="168.6" y="183.7">13</text>
<text x="226.2" y="180.2">SLC, UT 84112</text>
</g>
</svg>
